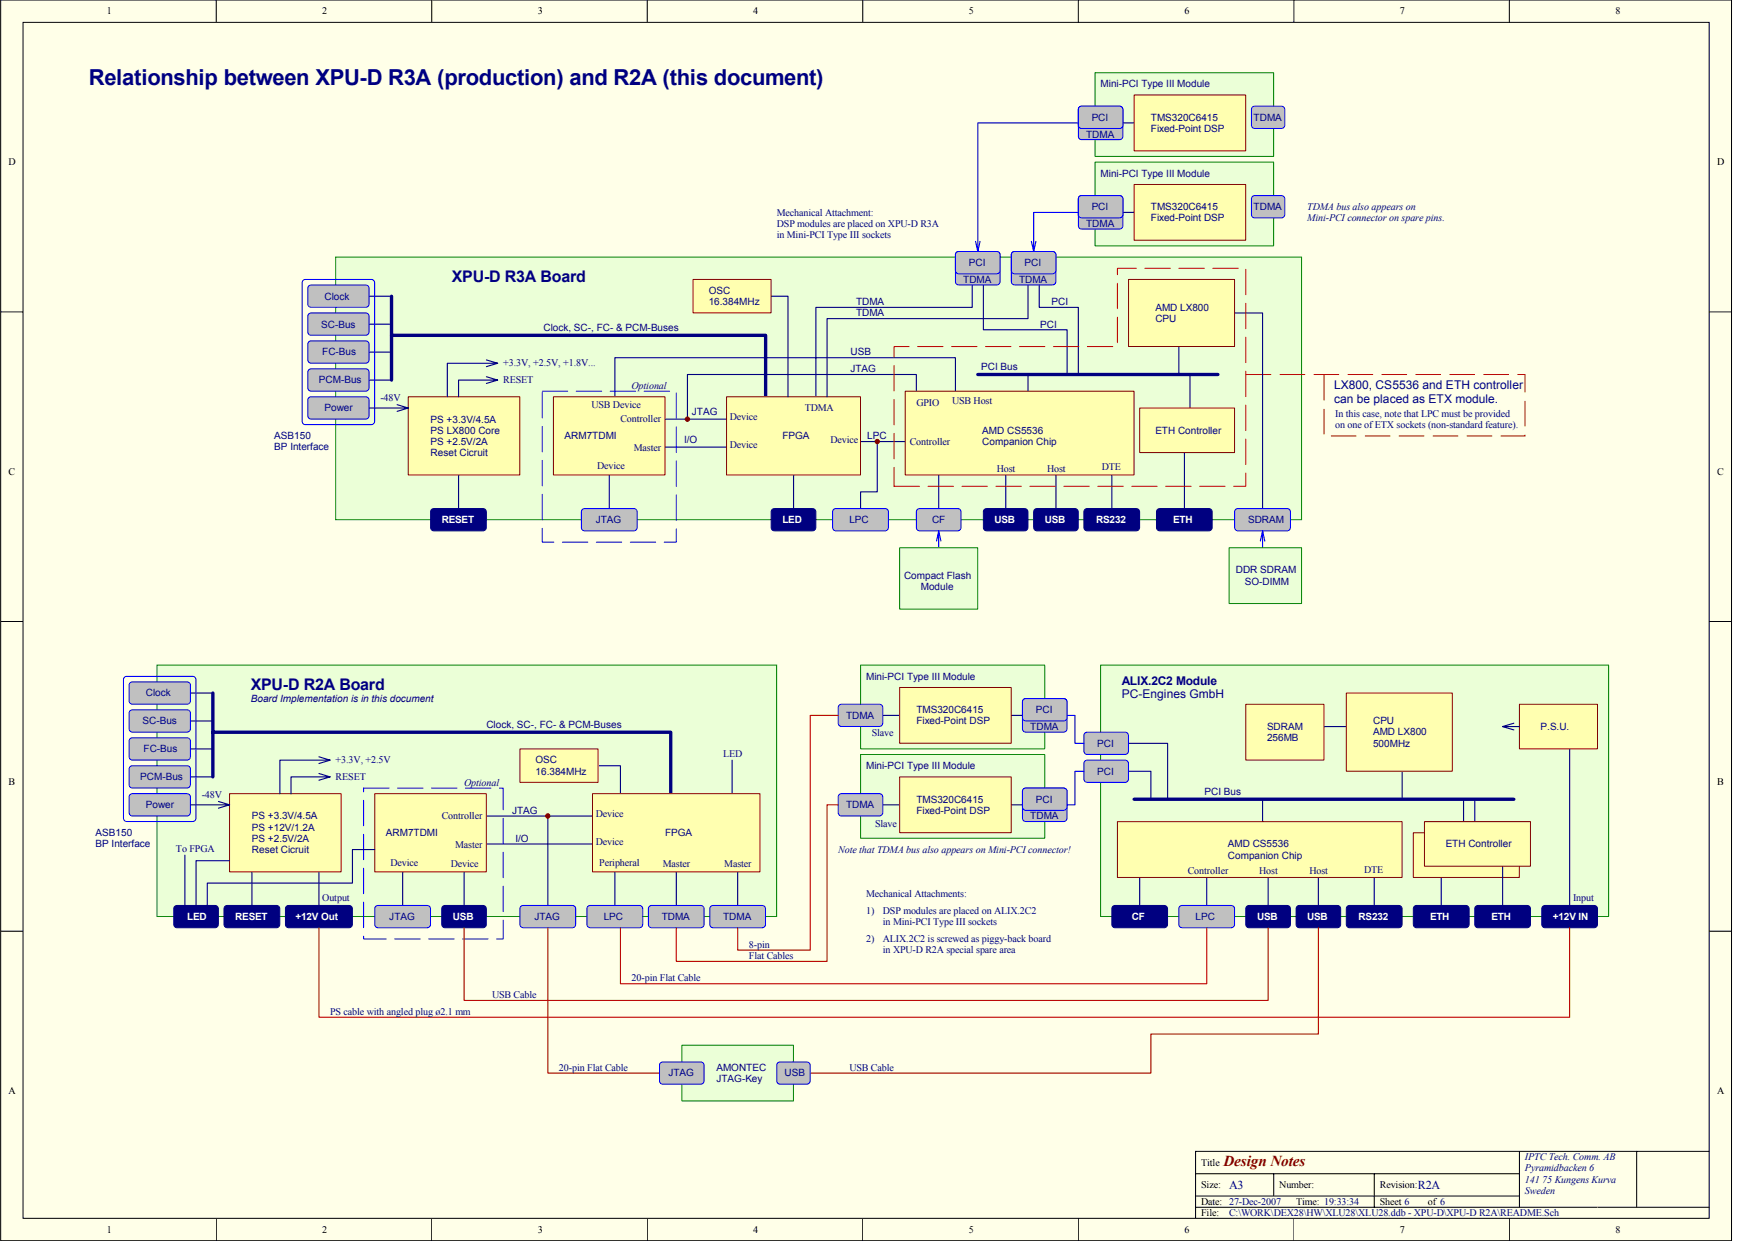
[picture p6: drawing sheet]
<svg xmlns="http://www.w3.org/2000/svg" width="420mm" height="297mm" viewBox="0 0 420 297" stroke-linecap="round" stroke-linejoin="round" font-family="sans-serif">
<path d="M.2 0h414.3v297h-414.3z" fill="#ffffe8"/>
<g fill="none" stroke="#000" stroke-width=".24">
<path d="M.2 0h414.3v297h-414.3zM5.5 5.4h403.7v286.2h-403.7zM51.8 0v5.4M103.4 0v5.4M154.9 0v5.4M206.6 0v5.4M258.2 0v5.4M309.8 0v5.4M361.3 0v5.4M.2 74.7h5.3M409.2 74.7h5.4M.2 148.8h5.3"/>
<path d="M409.2 148.8h5.4M.2 222.9h5.3M409.2 222.9h5.4M363.8 275.6v13.4M391.8 275.6h-105.6v16M409.2 275.6h-17.4v13.4M51.8 291.6v5.4M103.4 291.6v5.4M154.9 291.6v5.4M206.6 291.6v5.4M258.2 291.6v5.4M286.2 280.9h77.6"/>
<path d="M286.2 289h123M286.2 286.3h77.6M304.9 280.9v5.4M309.8 291.6v5.4M329 280.9v8.1M361.3 291.6v5.4"/>
</g>
<path d="M80.4 61.6h231.2v62.8h-231.2z" fill="#ebffd7"/>
<path d="M80.4 61.5h231.2v62.9h-231.2z" fill="none" stroke="#008000" stroke-width=".24"/>
<path d="M298.2 89.6h66.9v14.8h-48.1v-14.8" fill="none" stroke="#bf0000" stroke-width=".24" stroke-dasharray="6.1 2" stroke-linecap="butt"/>
<path d="M37.6 159.2h148.3v60.2h-148.3z" fill="#ebffd7"/>
<path d="M37.6 159.2h148.3v60.2h-148.3z" fill="none" stroke="#008000" stroke-width=".24"/>
<path d="M143.2 183.3h5.3v6.7M175.3 181.9v8.1" fill="none" stroke="#000080" stroke-width=".27"/>
<path d="M263.5 159.2h121.6v60.2h-121.6z" fill="#ebffd7"/>
<path d="M263.5 159.2h121.6v60.2h-121.6z" fill="none" stroke="#008000" stroke-width=".24"/>
<path d="M315.6 173.9h8M302.3 191.3v5.4M335.7 183.3v8M350.4 191.3v8M353.1 191.3v8M272.8 208.7v8M345 210v6.7" fill="none" stroke="#000080" stroke-width=".27"/>
<path d="M338.4 199.3h25.3v10.7h-25.3z" fill="#ffffb0"/>
<path d="M338.4 199.3h25.3v10.7h-25.3z" fill="none" stroke="#800000" stroke-width=".24"/>
<path d="M206 159.2h44.1v20h-44.1z" fill="#ebffd7"/>
<path d="M206 159.2h44.1v20h-44.1z" fill="none" stroke="#008000" stroke-width=".24"/>
<path d="M116.4 195.3h25.4M131.2 195.3v21.4M60.3 208.7v8M76.4 208.7v8M96.4 208.7v8M111.1 208.7v8M116.4 202h25.4M147.2 208.7v8M161.9 208.7v8M176.6 208.7v8" fill="none" stroke="#000080" stroke-width=".27"/>
<path d="M140.7 217l.6-.3h11.8a.79 .79 0 0 1 .8 .8v3.8a.8 .8 0 0 1-.8 .8h-11.8a.79 .79 0 0 1-.8-.8v-3.8z" fill-rule="evenodd" fill="#c0c0c0" stroke="#00f" stroke-width=".24"/>
<path d="M106 217l.5-.3h9.1a.79 .79 0 0 1 .8 .8v3.8a.8 .8 0 0 1-.8 .8h-9.1a.79 .79 0 0 1-.7-.8v-3.8z" fill-rule="evenodd" fill="#000080" stroke="#000080" stroke-width=".24"/>
<g fill="#c0c0c0" stroke="#00f" stroke-width=".24">
<path d="M124.7 217l.6-.3h11.7a.79 .79 0 0 1 .8 .8v3.8a.8 .8 0 0 1-.8 .8h-11.7a.79 .79 0 0 1-.8-.8v-3.8z" fill-rule="evenodd"/>
<path d="M155.4 217l.6-.3h11.8a.79 .79 0 0 1 .8 .8v3.8a.8 .8 0 0 1-.8 .8h-11.8a.79 .79 0 0 1-.8-.8v-3.8z" fill-rule="evenodd"/>
</g>
<g fill="#000080" stroke="#000080" stroke-width=".24">
<path d="M68.6 217l.5-.3h14.5a.79 .79 0 0 1 .8 .8v3.8a.8 .8 0 0 1-.8 .8h-14.5a.79 .79 0 0 1-.8-.8v-3.8z" fill-rule="evenodd"/>
<path d="M53.8 217l.6-.3h11.8a.79 .79 0 0 1 .8 .8v3.8a.8 .8 0 0 1-.8 .8h-11.8a.79 .79 0 0 1-.8-.8v-3.8z" fill-rule="evenodd"/>
</g>
<g fill="#c0c0c0" stroke="#00f" stroke-width=".24">
<path d="M170.2 217l.5-.3h11.8a.79 .79 0 0 1 .8 .8v3.8a.8 .8 0 0 1-.8 .8h-11.8a.79 .79 0 0 1-.8-.8v-3.8z" fill-rule="evenodd"/>
<path d="M89.9 217l.6-.3h11.8a.79 .79 0 0 1 .8 .8v3.8a.8 .8 0 0 1-.8 .8h-11.8a.79 .79 0 0 1-.8-.8v-3.8z" fill-rule="evenodd"/>
</g>
<path d="M45.6 179.3h5.4M45.6 172.6h5.4M45.6 165.9h5.4M45.6 185.9h5.4" fill="none" stroke="#000080" stroke-width=".27"/>
<path d="M51 175.3h109.6v14.7M51 165.9v20" fill="none" stroke="#000080" stroke-width=".8"/>
<path d="M141.9 190h40v18.7h-40z" fill="#ffffb0"/>
<path d="M141.8 190h40.1v18.7h-40.1z" fill="none" stroke="#800000" stroke-width=".24"/>
<path d="M89.7 190h26.7v18.7h-26.7z" fill="#ffffb0"/>
<path d="M89.7 190h26.7v18.7h-26.7z" fill="none" stroke="#800000" stroke-width=".24"/>
<path d="M55 190h26.7v18.7h-26.7z" fill="#ffffb0"/>
<path d="M55 190h26.7v18.7h-26.7z" fill="none" stroke="#800000" stroke-width=".24"/>
<path d="M29.8 162.1l.5-.2h15.8a.8 .8 0 0 1 .8 .8v33.1a.8 .8 0 0 1-.8 .8h-15.8a.79 .79 0 0 1-.7-.8v-33.1z" fill="none" stroke="#00f" stroke-width=".24"/>
<g fill="#c0c0c0" stroke="#00f" stroke-width=".24">
<path d="M31.1 190.2l.6-.2h13.1a.79 .79 0 0 1 .8 .8v3.7a.8 .8 0 0 1-.8 .8h-13.1a.79 .79 0 0 1-.8-.8v-3.7z" fill-rule="evenodd"/>
<path d="M31.1 163.4l.6-.2h13.1a.79 .79 0 0 1 .8 .8v3.7a.8 .8 0 0 1-.8 .9h-13.1a.79 .79 0 0 1-.8-.9v-3.7z" fill-rule="evenodd"/>
<path d="M31.1 170.1l.6-.2h13.1a.79 .79 0 0 1 .8 .8v3.7a.8 .8 0 0 1-.8 .8h-13.1a.79 .79 0 0 1-.8-.8v-3.7z" fill-rule="evenodd"/>
<path d="M31.1 176.8l.6-.2h13.1a.79 .79 0 0 1 .8 .8v3.7a.8 .8 0 0 1-.8 .8h-13.1a.79 .79 0 0 1-.8-.8v-3.7z" fill-rule="evenodd"/>
<path d="M31.1 183.5l.6-.2h13.1a.79 .79 0 0 1 .8 .8v3.7a.8 .8 0 0 1-.8 .8h-13.1a.79 .79 0 0 1-.8-.8v-3.7z" fill-rule="evenodd"/>
</g>
<path d="M211.4 171.2h33.4M52.3 191.8l2.7 .8h-9.4M55 192.6l-2.7 .8M76.4 185.1l2.6 .8h-9.3v4.1M76.4 181.1l2.6 .8h-12v8.1M79 185.9l-2.6 .9M79 181.9l-2.6 .9" fill="none" stroke="#000080" stroke-width=".27"/>
<path d="M87 188.6h33.5v36.1h-33.5v-36.1" fill="none" stroke="#00f" stroke-width=".24" stroke-dasharray="6.1 2"/>
<circle cx="131.1" cy="195.3" r=".53" fill="#800000" stroke="#800000" stroke-width=".24"/>
<path d="M215.4 164.6h26.7v13.3h-26.7z" fill="#ffffb0"/>
<path d="M215.4 164.5h26.7v13.4h-26.7z" fill="none" stroke="#800000" stroke-width=".24"/>
<path d="M200.9 168.8l.6-.2h9a.79 .79 0 0 1 .8 .8v3.7a.8 .8 0 0 1-.8 .8h-9a.79 .79 0 0 1-.8-.8v-3.7z" fill-rule="evenodd" fill="#c0c0c0" stroke="#00f" stroke-width=".24"/>
<path d="M270.2 177.9h9.3v13.4M375.8 179.3v37.4M288.9 208.7v8M303.6 208.7v8M315.6 208.7v8M329 208.7v8" fill="none" stroke="#000080" stroke-width=".27"/>
<path d="M322.3 165.9h25.4v18.7h-25.4z" fill="#ffffb0"/>
<path d="M322.3 165.9h25.4v18.7h-25.4z" fill="none" stroke="#800000" stroke-width=".24"/>
<path d="M282.4 217l.6-.3h11.8a.79 .79 0 0 1 .8 .8v3.8a.8 .8 0 0 1-.8 .8h-11.8a.79 .79 0 0 1-.8-.8v-3.8z" fill-rule="evenodd" fill="#c0c0c0" stroke="#00f" stroke-width=".24"/>
<g fill="#000080" stroke="#000080" stroke-width=".24">
<path d="M298.5 217l.5-.3h9.1a.79 .79 0 0 1 .8 .8v3.8a.8 .8 0 0 1-.8 .8h-9.1a.79 .79 0 0 1-.8-.8v-3.8z" fill-rule="evenodd"/>
<path d="M310.5 217l.6-.3h9.1a.79 .79 0 0 1 .8 .8v3.8a.8 .8 0 0 1-.8 .8h-9.1a.79 .79 0 0 1-.8-.8v-3.8z" fill-rule="evenodd"/>
<path d="M322.5 217l.6-.3h11.8a.79 .79 0 0 1 .8 .8v3.8a.8 .8 0 0 1-.8 .8h-11.8a.79 .79 0 0 1-.8-.8v-3.8z" fill-rule="evenodd"/>
<path d="M369.3 217l.6-.3h11.7a.79 .79 0 0 1 .8 .8v3.8a.8 .8 0 0 1-.8 .8h-11.7a.79 .79 0 0 1-.8-.8v-3.8z" fill-rule="evenodd"/>
</g>
<path d="M259.7 175.5l.6-.2h9.1a.79 .79 0 0 1 .8 .7v3.8a.8 .8 0 0 1-.8 .8h-9.1a.79 .79 0 0 1-.8-.8v-3.8z" fill-rule="evenodd" fill="#c0c0c0" stroke="#00f" stroke-width=".24"/>
<path d="M206 180.6h44.1v20h-44.1z" fill="#ebffd7"/>
<path d="M206 180.6h44.1v20h-44.1z" fill="none" stroke="#008000" stroke-width=".24"/>
<path d="M211.4 192.6h33.4" fill="none" stroke="#000080" stroke-width=".27"/>
<path d="M215.4 186h26.7v13.3h-26.7z" fill="#ffffb0"/>
<path d="M215.4 185.9h26.7v13.4h-26.7z" fill="none" stroke="#800000" stroke-width=".24"/>
<path d="M200.9 190.2l.6-.2h9a.79 .79 0 0 1 .8 .8v3.7a.8 .8 0 0 1-.8 .8h-9a.79 .79 0 0 1-.8-.8v-3.7z" fill-rule="evenodd" fill="#c0c0c0" stroke="#00f" stroke-width=".24"/>
<path d="M267.5 196.7h68.2v13.3h-68.2z" fill="#ffffb0"/>
<path d="M267.5 196.7h68.2v13.3h-68.2z" fill="none" stroke="#800000" stroke-width=".24"/>
<path d="M298.3 168.6h18.7v13.3h-18.7z" fill="#ffffb0"/>
<path d="M298.2 168.6h18.8v13.3h-18.8z" fill="none" stroke="#800000" stroke-width=".24"/>
<path d="M338.6 217l.5-.3h11.8a.79 .79 0 0 1 .8 .8v3.8a.8 .8 0 0 1-.8 .8h-11.8a.79 .79 0 0 1-.7-.8v-3.8z" fill-rule="evenodd" fill="#000080" stroke="#000080" stroke-width=".24"/>
<path d="M270.2 184.6h5.3v6.7M359.7 200.7v16" fill="none" stroke="#000080" stroke-width=".27"/>
<path d="M259.7 182.2l.6-.3h9.1a.79 .79 0 0 1 .8 .8v3.8a.8 .8 0 0 1-.8 .8h-9.1a.79 .79 0 0 1-.8-.8v-3.8z" fill-rule="evenodd" fill="#c0c0c0" stroke="#00f" stroke-width=".24"/>
<path d="M266.4 217l.6-.3h11.7a.79 .79 0 0 1 .8 .8v3.8a.8 .8 0 0 1-.8 .8h-11.7a.79 .79 0 0 1-.8-.8v-3.8z" fill-rule="evenodd" fill="#000080" stroke="#000080" stroke-width=".24"/>
<path d="M341 196.7h25.4v10.6h-25.4z" fill="#ffffb0"/>
<path d="M341 196.7h25.4v10.6h-25.4z" fill="none" stroke="#800000" stroke-width=".24"/>
<path d="M353.3 217l.6-.3h11.7a.79 .79 0 0 1 .8 .8v3.8a.8 .8 0 0 1-.8 .8h-11.7a.79 .79 0 0 1-.8-.8v-3.8z" fill-rule="evenodd" fill="#000080" stroke="#000080" stroke-width=".24"/>
<path d="M271.5 191.3h90.9" fill="none" stroke="#000080" stroke-width=".8"/>
<path d="M363.8 168.6h18.6v10.6h-18.6z" fill="#ffffb0"/>
<path d="M363.8 168.6h18.6v10.6h-18.6z" fill="none" stroke="#800000" stroke-width=".24"/>
<path d="M200.7 171.2h-6.7v56.2h-17.4v-5.3M200.7 192.6h-2.7v37.5h-36.1v-8M76.4 222.1v21.4h299.4v-21.4M111.1 222.1v17.4h192.5v-17.4M148.5 222.1v13.4h140.4v-13.4" fill="none" stroke="#bf0000" stroke-width=".27"/>
<path d="M255.5 171.2h1.9v6.7h2.1M259.5 184.6h-2.1v8h-1.9" fill="none" stroke="#00f" stroke-width=".27"/>
<g fill="#c0c0c0" stroke="#00f" stroke-width=".24">
<path d="M245 167.4l.6-.2h9a.8 .8 0 0 1 .8 .8v6.4a.8 .8 0 0 1-.8 .8h-9a.79 .79 0 0 1-.8-.8v-6.4z" fill-rule="evenodd"/>
<path d="M245 167.4l.6-.2h9a.79 .79 0 0 1 .8 .8v3.7a.8 .8 0 0 1-.8 .9h-9a.79 .79 0 0 1-.8-.9v-3.7z" fill-rule="evenodd"/>
<path d="M245 188.9l.6-.3h9a.79 .79 0 0 1 .8 .8v6.4a.8 .8 0 0 1-.8 .8h-9a.79 .79 0 0 1-.8-.8v-6.4z" fill-rule="evenodd"/>
<path d="M245 188.9l.6-.3h9a.79 .79 0 0 1 .8 .8v3.7a.8 .8 0 0 1-.8 .9h-9a.79 .79 0 0 1-.8-.9v-3.7z" fill-rule="evenodd"/>
</g>
<path d="M232.8 68.2v5.4h-37.5v21.4M235.4 68.2v10.7h20.1v10.7M147.2 95v-9.4h81.5v12.1M210 105.7v12h-4v4" fill="none" stroke="#000080" stroke-width=".27"/>
<path d="M258.2 29.4h-24.1v30.8M258.2 50.8h-10.7v9.4M224.7 127.1v6.7M302.3 127.1v6.7" fill="none" stroke="#00f" stroke-width=".27"/>
<path d="M229 60.4l.5-.2h9.1a.79 .79 0 0 1 .8 .8v6.4a.8 .8 0 0 1-.8 .8h-9.1a.79 .79 0 0 1-.8-.8v-6.4z" fill-rule="evenodd" fill="#c0c0c0" stroke="#00f" stroke-width=".24"/>
<path d="M292.9 74.9h9.4v46.8M219.4 97.7v-8.1h-54.8v10.7M246.1 89.6v4M282.2 81.6v8M284.9 89.6v8.1M190 113.7v8M200.7 105.7h18.7M224.7 113.7v8M283.6 108.4v13.3" fill="none" stroke="#000080" stroke-width=".27"/>
<path d="M272.9 97.7h22.7v10.6h-22.7z" fill="#ffffb0"/>
<path d="M272.8 97.7h22.8v10.6h-22.8z" fill="none" stroke="#800000" stroke-width=".24"/>
<path d="M262.2 38.8h42.7v20h-42.7z" fill="#ebffd7"/>
<path d="M262.2 38.8h42.7v20h-42.7z" fill="none" stroke="#008000" stroke-width=".24"/>
<path d="M109.8 113.7v8M145.9 113.7v8M159.2 100.3h14.7M159.2 107h14.7" fill="none" stroke="#000080" stroke-width=".27"/>
<path d="M103.3 122l.6-.3h11.7a.79 .79 0 0 1 .8 .8v3.8a.8 .8 0 0 1-.8 .8h-11.7a.79 .79 0 0 1-.8-.8v-3.8z" fill-rule="evenodd" fill="#000080" stroke="#000080" stroke-width=".24"/>
<path d="M139.4 122l.6-.3h11.7a.79 .79 0 0 1 .8 .8v3.8a.8 .8 0 0 1-.8 .8h-11.7a.79 .79 0 0 1-.8-.8v-3.8z" fill-rule="evenodd" fill="#c0c0c0" stroke="#00f" stroke-width=".24"/>
<path d="M88.4 77.6h5.3M88.4 70.9h5.3M88.4 91h5.3M88.4 84.3h5.3" fill="none" stroke="#000080" stroke-width=".27"/>
<path d="M93.7 70.9v20.1M93.7 80.3h89.6v14.7" fill="none" stroke="#000080" stroke-width=".8"/>
<path d="M174 95h32v18.7h-32z" fill="#ffffb0"/>
<path d="M173.9 95h32.1v18.7h-32.1z" fill="none" stroke="#800000" stroke-width=".24"/>
<path d="M132.5 95h26.7v18.7h-26.7z" fill="#ffffb0"/>
<path d="M132.5 95h26.7v18.7h-26.7z" fill="none" stroke="#800000" stroke-width=".24"/>
<path d="M97.8 95h26.6v18.7h-26.6z" fill="#ffffb0"/>
<path d="M97.7 95h26.7v18.7h-26.7z" fill="none" stroke="#800000" stroke-width=".24"/>
<path d="M72.6 67.1l.5-.2h15.8a.8 .8 0 0 1 .8 .8v33.1a.8 .8 0 0 1-.8 .8h-15.8a.79 .79 0 0 1-.8-.8v-33.1z" fill="none" stroke="#00f" stroke-width=".24"/>
<g fill="#c0c0c0" stroke="#00f" stroke-width=".24">
<path d="M73.9 95.2l.6-.2h13.1a.79 .79 0 0 1 .8 .8v3.7a.8 .8 0 0 1-.8 .8h-13.1a.79 .79 0 0 1-.8-.8v-3.7z" fill-rule="evenodd"/>
<path d="M73.9 68.4l.6-.2h13.1a.79 .79 0 0 1 .8 .8v3.7a.8 .8 0 0 1-.8 .9h-13.1a.79 .79 0 0 1-.8-.9v-3.7z" fill-rule="evenodd"/>
<path d="M73.9 75.1l.6-.2h13.1a.79 .79 0 0 1 .8 .8v3.7a.8 .8 0 0 1-.8 .8h-13.1a.79 .79 0 0 1-.8-.8v-3.7z" fill-rule="evenodd"/>
<path d="M73.9 81.8l.6-.2h13.1a.79 .79 0 0 1 .8 .8v3.7a.8 .8 0 0 1-.8 .8h-13.1a.79 .79 0 0 1-.8-.8v-3.7z" fill-rule="evenodd"/>
<path d="M73.9 88.5l.6-.2h13.1a.79 .79 0 0 1 .8 .8v3.7a.8 .8 0 0 1-.8 .8h-13.1a.79 .79 0 0 1-.8-.8v-3.7z" fill-rule="evenodd"/>
</g>
<path d="M268.8 50.8h4M95.1 96.9l2.6 .8h-9.3M97.7 97.7l-2.6 .8M116.4 90.2l2.7 .8h-9.3v4M116.4 86.1l2.7 .9h-12v8M119.1 91l-2.7 .8M119.1 87l-2.7 .8" fill="none" stroke="#000080" stroke-width=".27"/>
<path d="M129.8 93.6h32.1v36.2h-32.1v-36.2" fill="none" stroke="#00f" stroke-width=".24" stroke-dasharray="6.1 2"/>
<circle cx="164.6" cy="100.3" r=".53" fill="#800000" stroke="#800000" stroke-width=".24"/>
<path d="M271.5 44.2h26.7v13.3h-26.7z" fill="#ffffb0"/>
<path d="M271.5 44.2h26.7v13.3h-26.7z" fill="none" stroke="#800000" stroke-width=".24"/>
<path d="M240.8 113.7v8M252.8 113.7v8M266.2 113.7v8" fill="none" stroke="#000080" stroke-width=".27"/>
<path d="M270.2 66.9h25.4v16h-25.4z" fill="#ffffb0"/>
<path d="M270.2 66.9h25.4v16h-25.4z" fill="none" stroke="#800000" stroke-width=".24"/>
<g fill="#000080" stroke="#000080" stroke-width=".24">
<path d="M235.7 122l.5-.3h9.1a.79 .79 0 0 1 .8 .8v3.8a.8 .8 0 0 1-.8 .8h-9.1a.79 .79 0 0 1-.8-.8v-3.8z" fill-rule="evenodd"/>
<path d="M247.7 122l.6-.3h9a.79 .79 0 0 1 .8 .8v3.8a.8 .8 0 0 1-.8 .8h-9a.79 .79 0 0 1-.8-.8v-3.8z" fill-rule="evenodd"/>
<path d="M259.7 122l.6-.3h11.7a.79 .79 0 0 1 .8 .8v3.8a.8 .8 0 0 1-.8 .8h-11.7a.79 .79 0 0 1-.8-.8v-3.8z" fill-rule="evenodd"/>
</g>
<path d="M216.7 93.7h54.8v20h-54.8z" fill="#ffffb0"/>
<path d="M216.7 93.6h54.8v20.1h-54.8z" fill="none" stroke="#800000" stroke-width=".24"/>
<path d="M277.1 122l.6-.3h11.7a.79 .79 0 0 1 .8 .8v3.8a.8 .8 0 0 1-.8 .8h-11.7a.79 .79 0 0 1-.8-.8v-3.8z" fill-rule="evenodd" fill="#000080" stroke="#000080" stroke-width=".24"/>
<g fill="#c0c0c0" stroke="#00f" stroke-width=".24">
<path d="M229 60.4l.5-.2h9.1a.79 .79 0 0 1 .8 .8v3.7a.8 .8 0 0 1-.8 .8h-9.1a.79 .79 0 0 1-.8-.8v-3.7z" fill-rule="evenodd"/>
<path d="M219.6 122l.6-.3h9.1a.79 .79 0 0 1 .8 .8v3.8a.8 .8 0 0 1-.8 .8h-9.1a.79 .79 0 0 1-.8-.8v-3.8z" fill-rule="evenodd"/>
</g>
<path d="M234.1 89.6h57.5" fill="none" stroke="#000080" stroke-width=".8"/>
<g fill="#c0c0c0" stroke="#00f" stroke-width=".24">
<path d="M295.8 122l.6-.3h11.7a.79 .79 0 0 1 .8 .8v3.8a.8 .8 0 0 1-.8 .8h-11.7a.79 .79 0 0 1-.8-.8v-3.8z" fill-rule="evenodd"/>
<path d="M258.4 47l.5-.2h9.1a.79 .79 0 0 1 .8 .8v6.4a.8 .8 0 0 1-.8 .8h-9.1a.79 .79 0 0 1-.7-.8v-6.4z" fill-rule="evenodd"/>
<path d="M258.4 47l.5-.2h9.1a.79 .79 0 0 1 .8 .8v3.8a.8 .8 0 0 1-.8 .8h-9.1a.79 .79 0 0 1-.7-.8v-3.8z" fill-rule="evenodd"/>
</g>
<path d="M262.2 17.4h42.7v20h-42.7z" fill="#ebffd7"/>
<path d="M262.2 17.4h42.7v20h-42.7z" fill="none" stroke="#008000" stroke-width=".24"/>
<path d="M268.8 29.4h4" fill="none" stroke="#000080" stroke-width=".27"/>
<path d="M271.5 22.8h26.7v13.3h-26.7z" fill="#ffffb0"/>
<path d="M271.5 22.7h26.7v13.4h-26.7z" fill="none" stroke="#800000" stroke-width=".24"/>
<g fill="#c0c0c0" stroke="#00f" stroke-width=".24">
<path d="M258.4 25.6l.5-.2h9.1a.79 .79 0 0 1 .8 .8v6.4a.8 .8 0 0 1-.8 .8h-9.1a.79 .79 0 0 1-.7-.8v-6.4z" fill-rule="evenodd"/>
<path d="M258.4 25.6l.5-.2h9.1a.79 .79 0 0 1 .8 .8v3.8a.8 .8 0 0 1-.8 .8h-9.1a.79 .79 0 0 1-.7-.8v-3.8z" fill-rule="evenodd"/>
<path d="M242.3 60.4l.6-.2h9.1a.79 .79 0 0 1 .8 .8v6.4a.8 .8 0 0 1-.8 .8h-9.1a.79 .79 0 0 1-.8-.8v-6.4z" fill-rule="evenodd"/>
<path d="M242.3 60.4l.6-.2h9.1a.79 .79 0 0 1 .8 .8v3.7a.8 .8 0 0 1-.8 .8h-9.1a.79 .79 0 0 1-.8-.8v-3.7z" fill-rule="evenodd"/>
</g>
<path d="M246.1 68.2v8.1h-48.1v18.7M248.8 68.2v5.4h9.4v16" fill="none" stroke="#000080" stroke-width=".27"/>
<g fill="#c0c0c0" stroke="#00f" stroke-width=".24">
<path d="M199.6 122l.5-.3h11.8a.79 .79 0 0 1 .8 .8v3.8a.8 .8 0 0 1-.8 .8h-11.8a.79 .79 0 0 1-.8-.8v-3.8z" fill-rule="evenodd"/>
<path d="M299.8 25.6l.6-.2h6.4a.79 .79 0 0 1 .8 .8v3.8a.8 .8 0 0 1-.8 .8h-6.4a.79 .79 0 0 1-.8-.8v-3.8z" fill-rule="evenodd"/>
<path d="M299.8 47l.6-.2h6.4a.79 .79 0 0 1 .8 .8v3.8a.8 .8 0 0 1-.8 .8h-6.4a.79 .79 0 0 1-.8-.8v-3.8z" fill-rule="evenodd"/>
</g>
<path d="M233.6 57.8l.5 2.4 .5-2.4M246.9 57.8l.6 2.4 .5-2.4M224.2 129.5l.5-2.4 .6 2.4M301.7 129.5l.6-2.4 .5 2.4" fill="none" stroke="#00f" stroke-width=".27"/>
<path d="M184.9 122l.5-.3h9.1a.79 .79 0 0 1 .8 .8v3.8a.8 .8 0 0 1-.8 .8h-9.1a.79 .79 0 0 1-.8-.8v-3.8z" fill-rule="evenodd" fill="#000080" stroke="#000080" stroke-width=".24"/>
<path d="M359.7 173.9l2.7 .8M362.4 173.1l-2.7 .8h4.1" fill="none" stroke="#000080" stroke-width=".27"/>
<path d="M214 116.4h84.2v-52.2h-30.7v18.8h-53.5v33.4" fill="none" stroke="#bf0000" stroke-width=".24" stroke-dasharray="6.1 2"/>
<circle cx="210" cy="105.7" r=".52" fill="#800000" stroke="#800000" stroke-width=".24"/>
<path d="M294.3 131.1h17.3v13.4h-17.3z" fill="#ebffd7"/>
<path d="M294.2 131.1h17.4v13.4h-17.4z" fill="none" stroke="#008000" stroke-width=".24"/>
<path d="M215.4 131.1h18.7v14.7h-18.7z" fill="#ebffd7"/>
<path d="M215.4 131.1h18.7v14.7h-18.7z" fill="none" stroke="#008000" stroke-width=".24"/>
<path d="M124.5 179.3h18.7v8h-18.7z" fill="#ffffb0"/>
<path d="M124.5 179.3h18.7v8h-18.7z" fill="none" stroke="#800000" stroke-width=".24"/>
<path d="M184.6 70.9h4v24.1" fill="none" stroke="#000080" stroke-width=".27"/>
<path d="M165.9 66.9h18.7v8h-18.7z" fill="#ffffb0"/>
<path d="M165.9 66.9h18.7v8h-18.7z" fill="none" stroke="#800000" stroke-width=".24"/>
<path d="M44.3 204.7v12M55 206h-8.1v10.7M89.7 203.3h-5.3v8.1h-34.8v5.3" fill="none" stroke="#000080" stroke-width=".27"/>
<path d="M41.8 217l.6-.3h9.1a.79 .79 0 0 1 .8 .8v3.8a.8 .8 0 0 1-.8 .8h-9.1a.79 .79 0 0 1-.8-.8v-3.8z" fill-rule="evenodd" fill="#000080" stroke="#000080" stroke-width=".24"/>
<path d="M163.3 250.2h26.7v13.3h-26.7z" fill="#ebffd7"/>
<path d="M163.2 250.2h26.8v13.3h-26.8z" fill="none" stroke="#008000" stroke-width=".24"/>
<path d="M131.2 222.1v34.8h26.7M315.6 222.1v25.4h-40.1v9.4h-81.5" fill="none" stroke="#bf0000" stroke-width=".27"/>
<g fill="#c0c0c0" stroke="#00f" stroke-width=".24">
<path d="M158.1 254.4l.6-.2h9.1a.79 .79 0 0 1 .8 .8v3.7a.8 .8 0 0 1-.8 .8h-9.1a.79 .79 0 0 1-.8-.8v-3.7z" fill-rule="evenodd"/>
<path d="M186.2 254.4l.5-.2h6.5a.79 .79 0 0 1 .8 .8v3.7a.8 .8 0 0 1-.8 .8h-6.5a.79 .79 0 0 1-.7-.8v-3.7z" fill-rule="evenodd"/>
</g>
<text font-size="5.3" fill="#000080" x="21.3" y="20.3">Relationship between XPU-D R3A (production) and R2A (this document)</text>
<g font-size="3.8" fill="#000080">
<text x="108.2" y="67.4">XPU-D R3A Board</text>
<text x="60" y="165.1">XPU-D R2A Board</text>
</g>
<text font-size="3.6" fill="#800000" x="292.9" y="279.1">Design Notes</text>
<g font-size="2.9" fill="#000080">
<text x="319.4" y="93">LX800, CS5536 and ETH controller</text>
<text x="319.4" y="96.5">can be placed as ETX module.</text>
<text x="268.6" y="167.1">PC-Engines GmbH</text>
<text x="268.6" y="163.9">ALIX.2C2 Module</text>
<text x="294.2" y="284.5">A3</text>
<text x="339.4" y="284.5">R2A</text>
</g>
<g font-size="2.4">
<text x="25.6" y="3.4">1</text>
<text x="77.2" y="3.4">2</text>
<text x="128.7" y="3.4">3</text>
<text x="180.3" y="3.4">4</text>
<text x="232" y="3.4">5</text>
<text x="283.6" y="3.4">6</text>
<text x="335.1" y="3.4">7</text>
<text x="386.7" y="3.4">8</text>
<text x="2" y="39.6">D</text>
<text x="411.1" y="39.6">D</text>
<text x="2" y="113.7">C</text>
<text x="411.1" y="113.7">C</text>
<text x="2" y="187.8">B</text>
<text x="411.1" y="187.8">B</text>
<text x="2" y="261.9">A</text>
<text x="411.1" y="261.9">A</text>
<text x="287.6" y="279">Title</text>
<text x="287.6" y="284.4">Size:</text>
<text x="306.3" y="284.4">Number:</text>
<text x="330.3" y="284.4">Revision:</text>
<text x="287.6" y="288.4">Date: 27-Dec-2007</text>
<text x="287.6" y="291.1">File:</text>
<text x="310.3" y="288.4">Time: 19:33:34</text>
<text x="330.3" y="288.4">Sheet 6</text>
<text x="341.8" y="288.4">of 6</text>
<text x="25.6" y="295.1">1</text>
<text x="77.2" y="295.1">2</text>
<text x="128.7" y="295.1">3</text>
<text x="180.3" y="295.1">4</text>
<text x="232" y="295.1">5</text>
<text x="283.6" y="295.1">6</text>
<text x="335.1" y="295.1">7</text>
<text x="386.7" y="295.1">8</text>
</g>
<g font-size="2.4" fill="#000080">
<text x="263.5" y="20.9">Mini-PCI Type III Module</text>
<text x="261.4" y="28.9">PCI</text>
<text x="275.5" y="28.9">TMS320C6415</text>
<text x="300.1" y="28.9">TDMA</text>
<text x="260" y="32.9">TDMA</text>
<text x="275.5" y="31.6">Fixed-Point DSP</text>
<text x="263.5" y="42.3">Mini-PCI Type III Module</text>
<text x="186" y="51.6">Mechanical Attachment:</text>
<text x="261.4" y="50.3">PCI</text>
<text x="275.5" y="50.3">TMS320C6415</text>
<text x="275.5" y="53">Fixed-Point DSP</text>
<text x="300.1" y="50.3">TDMA</text>
<text x="313" y="50.2">TDMA bus also appears on</text>
<text x="313" y="52.9">Mini-PCI connector on spare pins.</text>
<text x="186" y="54.3">DSP modules are placed on XPU-D R3A</text>
<text x="186" y="56.9">in Mini-PCI Type III sockets</text>
<text x="260" y="54.3">TDMA</text>
<text x="232" y="63.7">PCI</text>
<text x="245.3" y="63.7">PCI</text>
<text x="77.7" y="71.7">Clock</text>
<text x="169.7" y="70.4">OSC</text>
<text x="230.6" y="67.7">TDMA</text>
<text x="244" y="67.7">TDMA</text>
<text x="169.7" y="73">16.384MHz</text>
<text x="204.9" y="73">TDMA</text>
<text x="204.9" y="75.7">TDMA</text>
<text x="251.7" y="73">PCI</text>
<text x="276.6" y="74.4">AMD LX800</text>
<text x="276.6" y="77">CPU</text>
<text x="76.9" y="78.4">SC-Bus</text>
<text x="130.1" y="79.2">Clock, SC-, FC- &amp; PCM-Buses</text>
<text x="249.1" y="78.4">PCI</text>
<text x="77.2" y="85.1">FC-Bus</text>
<text x="120.5" y="87.7">+3.3V, +2.5V, +1.8V...</text>
<text x="203.6" y="85.1">USB</text>
<text x="203.6" y="89.1">JTAG</text>
<text x="234.9" y="88.6">PCI Bus</text>
<text x="76.4" y="91.8">PCM-Bus</text>
<text x="120.5" y="91.7">RESET</text>
<text x="151.2" y="93.1">Optional</text>
<text x="77.7" y="98.5">Power</text>
<text x="91.1" y="96">-48V</text>
<text x="103.1" y="101.1">PS +3.3V/4.5A</text>
<text x="141.6" y="97.6">USB Device</text>
<text x="148.5" y="101.1">Controller</text>
<text x="165.7" y="99.3">JTAG</text>
<text x="174.7" y="100.6">Device</text>
<text x="192.6" y="98.4">TDMA</text>
<text x="219.4" y="97.1">GPIO</text>
<text x="227.9" y="96.8">USB Host</text>
<text x="319.6" y="99.8">In this case, note that LPC must be provided</text>
<text x="65.7" y="105.2">ASB150</text>
<text x="65.7" y="107.8">BP Interface</text>
<text x="103.1" y="103.8">PS LX800 Core</text>
<text x="103.1" y="106.5">PS +2.5V/2A</text>
<text x="135.2" y="105.2">ARM7TDMI</text>
<text x="163.8" y="106">I/O</text>
<text x="174.7" y="107.3">Device</text>
<text x="187.3" y="105.2">FPGA</text>
<text x="198.8" y="105.9">Device</text>
<text x="207.6" y="105.2">LPC</text>
<text x="217.8" y="106.4">Controller</text>
<text x="235.2" y="103.8">AMD CS5536</text>
<text x="235.2" y="106.5">Companion Chip</text>
<text x="276.6" y="103.8">ETH Controller</text>
<text x="319.6" y="102.4">on one of ETX sockets (non-standard feature).</text>
<text x="103.1" y="109.2">Reset Cicruit</text>
<text x="142.9" y="112.3">Device</text>
<text x="151.8" y="108.1">Master</text>
<text x="238.6" y="112.9">Host</text>
<text x="250.7" y="112.9">Host</text>
<text x="263.8" y="112.6">DTE</text>
<text x="142.7" y="125.2">JTAG</text>
<text x="203.3" y="125.2">LPC</text>
<text x="223.1" y="125.2">CF</text>
<text x="298.8" y="125.2">SDRAM</text>
<text x="295.9" y="137.3">DDR SDRAM</text>
<text x="216.4" y="138.6">Compact Flash</text>
<text x="220.5" y="141.3">Module</text>
<text x="298" y="139.9">SO-DIMM</text>
<text x="34.9" y="166.7">Clock</text>
<text x="207.4" y="162.7">Mini-PCI Type III Module</text>
<text x="34.1" y="173.4">SC-Bus</text>
<text x="60" y="168">Board Implementation is in this document</text>
<text x="202.6" y="172">TDMA</text>
<text x="219.4" y="170.7">TMS320C6415</text>
<text x="219.4" y="173.4">Fixed-Point DSP</text>
<text x="248" y="170.7">PCI</text>
<text x="328.7" y="173.4">CPU</text>
<text x="116.4" y="174.2">Clock, SC-, FC- &amp; PCM-Buses</text>
<text x="208.7" y="176.3">Slave</text>
<text x="246.7" y="174.7">TDMA</text>
<text x="262.7" y="178.7">PCI</text>
<text x="303.3" y="174.7">SDRAM</text>
<text x="303.3" y="177.4">256MB</text>
<text x="328.7" y="176">AMD LX800</text>
<text x="328.7" y="178.7">500MHz</text>
<text x="368.8" y="174.7">P.S.U.</text>
<text x="34.4" y="180.1">FC-Bus</text>
<text x="80.4" y="182.7">+3.3V, +2.5V</text>
<text x="128.2" y="182.7">OSC</text>
<text x="128.2" y="185.4">16.384MHz</text>
<text x="173.1" y="181.1">LED</text>
<text x="207.4" y="184.1">Mini-PCI Type III Module</text>
<text x="262.7" y="185.4">PCI</text>
<text x="33.6" y="186.8">PCM-Bus</text>
<text x="48.3" y="191">-48V</text>
<text x="80.4" y="186.7">RESET</text>
<text x="111.1" y="188">Optional</text>
<text x="288.4" y="190.2">PCI Bus</text>
<text x="34.9" y="193.4">Power</text>
<text x="60.3" y="196.1">PS +3.3V/4.5A</text>
<text x="105.8" y="196.1">Controller</text>
<text x="122.6" y="194.8">JTAG</text>
<text x="142.7" y="195.5">Device</text>
<text x="202.6" y="193.4">TDMA</text>
<text x="209.5" y="198">Slave</text>
<text x="219.4" y="192.1">TMS320C6415</text>
<text x="219.4" y="194.8">Fixed-Point DSP</text>
<text x="246.7" y="196.1">TDMA</text>
<text x="248" y="192.1">PCI</text>
<text x="22.9" y="202.8">BP Interface</text>
<text x="22.9" y="200.1">ASB150</text>
<text x="42.1" y="203.8">To FPGA</text>
<text x="60.3" y="198.8">PS +12V/1.2A</text>
<text x="60.3" y="201.5">PS +2.5V/2A</text>
<text x="92.4" y="200.1">ARM7TDMI</text>
<text x="109" y="203">Master</text>
<text x="123.4" y="201.5">I/O</text>
<text x="142.7" y="202.2">Device</text>
<text x="159.2" y="200.1">FPGA</text>
<text x="294" y="202.8">AMD CS5536</text>
<text x="346.1" y="202.8">ETH Controller</text>
<text x="60.3" y="204.2">Reset Cicruit</text>
<text x="93.5" y="207.3">Device</text>
<text x="107.9" y="207.6">Device</text>
<text x="143.5" y="207.3">Peripheral</text>
<text x="158.7" y="207.6">Master</text>
<text x="173.4" y="207.6">Master</text>
<text x="200.7" y="204.1">Note that TDMA bus also appears on Mini-PCI connector!</text>
<text x="284.4" y="209.2">Controller</text>
<text x="294" y="205.5">Companion Chip</text>
<text x="301.5" y="209.2">Host</text>
<text x="313.5" y="209.2">Host</text>
<text x="326.6" y="208.9">DTE</text>
<text x="77.2" y="215.6">Output</text>
<text x="207.4" y="214.8">Mechanical Attachments:</text>
<text x="376.6" y="215.6">Input</text>
<text x="93.2" y="220.2">JTAG</text>
<text x="128" y="220.2">JTAG</text>
<text x="144.5" y="220.2">LPC</text>
<text x="158.4" y="220.2">TDMA</text>
<text x="173.1" y="220.2">TDMA</text>
<text x="207.4" y="218.8">1)</text>
<text x="211.4" y="218.8">DSP modules are placed on ALIX.2C2</text>
<text x="211.4" y="221.5">in Mini-PCI Type III sockets</text>
<text x="286.2" y="220.2">LPC</text>
<text x="179.3" y="226.8">8-pin</text>
<text x="207.4" y="225.5">2)</text>
<text x="211.4" y="225.5">ALIX.2C2 is screwed as piggy-back board</text>
<text x="179.3" y="229.5">Flat Cables</text>
<text x="211.4" y="228.2">in XPU-D R2A special spare area</text>
<text x="117.8" y="238.9">USB Cable</text>
<text x="151.2" y="234.9">20-pin Flat Cable</text>
<text x="79" y="242.9">PS cable with angled plug ø2.1 mm</text>
<text x="133.8" y="256.3">20-pin Flat Cable</text>
<text x="160" y="257.7">JTAG</text>
<text x="171.5" y="256.3">AMONTEC</text>
<text x="187.8" y="257.7">USB</text>
<text x="203.3" y="256.3">USB Cable</text>
<text x="171.5" y="259">JTAG-Key</text>
<text x="365.1" y="277.7">IPTC Tech. Comm. AB</text>
<text x="365.1" y="280.4">Pyramidbacken 6</text>
<text x="365.1" y="283">141 75 Kungens Kurva</text>
<text x="365.1" y="285.7">Sweden</text>
<text x="294.2" y="291.1">C:\WORK\DEX28\HW\XLU28\XLU28.ddb - XPU-D\XPU-D R2A\README.Sch</text>
</g>
<g font-size="2.4" fill="#fff">
<text x="105.8" y="125.2">RESET</text>
<text x="187.3" y="125.2">LED</text>
<text x="238.1" y="125.2">USB</text>
<text x="250.1" y="125.2">USB</text>
<text x="262.4" y="125.2">RS232</text>
<text x="280.9" y="125.2">ETH</text>
<text x="44.8" y="220.2">LED</text>
<text x="56.3" y="220.2">RESET</text>
<text x="70.7" y="220.2">+12V Out</text>
<text x="108.4" y="220.2">USB</text>
<text x="271" y="220.2">CF</text>
<text x="300.9" y="220.2">USB</text>
<text x="313" y="220.2">USB</text>
<text x="325.3" y="220.2">RS232</text>
<text x="342.4" y="220.2">ETH</text>
<text x="357.1" y="220.2">ETH</text>
<text x="371.8" y="220.2">+12V IN</text>
</g>
</svg>
